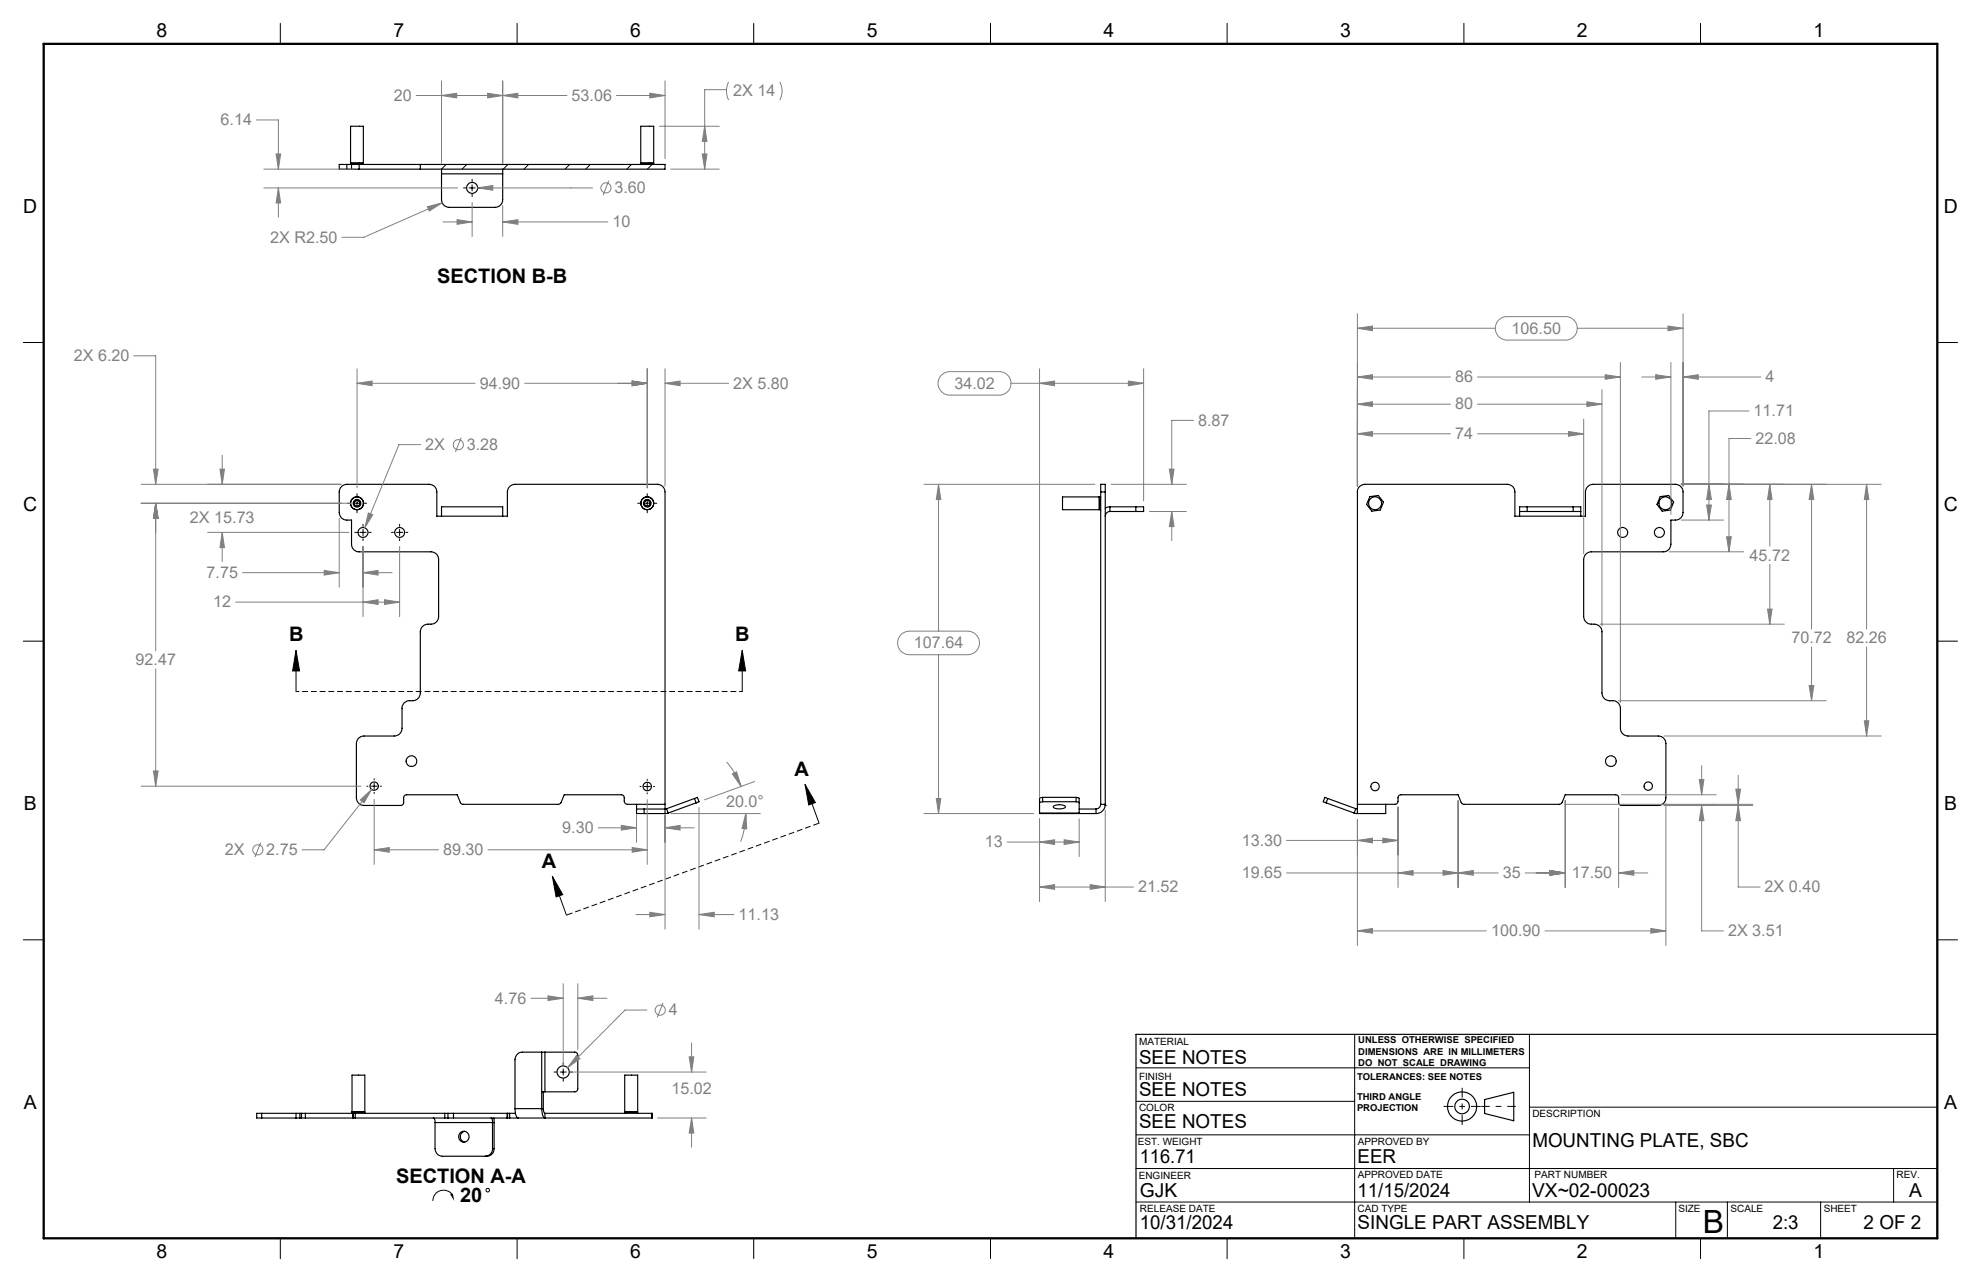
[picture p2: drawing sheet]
<svg xmlns="http://www.w3.org/2000/svg" width="432mm" height="279mm" viewBox="0 0 432 279" stroke-linecap="round" stroke-linejoin="round" font-family="sans-serif">
<g fill="none" stroke="#000" stroke-width=".25">
<path d="M75.6 35.8h-1.7v1.1h1.7M75.6 36.9h1M75.6 35.8h1M75.6 35.8v1.1M76.4 27.5h2.8v8h-2.8zM76.4 35.8v-.2h2.8v.2M76.5 35.5v.1M76.6 35.8h1.7M76.6 36.9h1.7M76.6 35.8v1.1M78.3 35.8h66.7v1.1h-66.7M78.3 35.8v1.1"/>
<path d="M79.1 35.5v.1M91.6 35.8v1.1M96.2 36.9v1M96.2 37.9v5.6a1.69 1.69 0 0 0 1.7 1.7h10a1.69 1.69 0 0 0 1.7-1.7v-5.6M96.2 37.9h13.4M109.6 36.9v1M139.7 27.5h2.8v8h-2.8zM139.7 35.8v-.2h2.8v.2M139.7 35.5v.1M142.4 35.5v.1M74.4 106l.6-.3 .6-.1h18a1.63 1.63 0 0 1 1.6 1.6v5.3h15.4v-5.3a1.69 1.69 0 0 1 1.7-1.6h31a1.69 1.69 0 0 1 1.7 1.6v68.1h-8.3a.73 .73 0 0 1-.6-.7v-.7a.61 .61 0 0 0-.7-.7h-12.4l-.7 1.7-.5 .4h-21l-.4-.3-.7-1.8h-11a.66 .66 0 0 0-.7 .7v1a.66 .66 0 0 1-.7 .6h-8a1.69 1.69 0 0 1-1.6-1.6v-11.8a1.63 1.63 0 0 1 1.6-1.7h6.6a1.69 1.69 0 0 0 1.7-1.7v-4.3a1.74 1.74 0 0 1 2.4-1.7 1.69 1.69 0 0 0 1.6-1.7v-13.3a1.82 1.82 0 0 1 2.3-1.7 1.63 1.63 0 0 0 1.7-1.6v-12.4a1.63 1.63 0 0 0-1.7-1.7h-15.6a1.63 1.63 0 0 1-1.7-1.7v-5.3a2.03 2.03 0 0 1-2.5-1l-.2-.6v-4.5l.2-.6zM96.2 112.5v-2h13.4v2"/>
<path d="M231.6 108.3h8v2.8h-8zM239.6 108.3h.1M239.6 111h.1M239.7 111l.2 .1M239.9 108.3h-.2v2.7M239.9 107.2v-1.6h1v1.6M239.9 107.2h1M239.9 107.2v68.1M240.9 107.2v68.1M241.9 111.5a1.02 1.02 0 0 0-1 1M241.9 110.5l-1 .2M241.9 110.5h5.7"/>
<path d="M241.9 110.5v1M241.9 111.5h5.7M247.6 110.5h1.7v1h-1.7M247.6 110.5v1M296.3 106l.6-.3 .6-.1h31a1.63 1.63 0 0 1 1.7 1.6v5.3h15.4v-5.3a1.69 1.69 0 0 1 1.6-1.6h18a1.69 1.69 0 0 1 1.7 1.6v4.5a1.63 1.63 0 0 1-1.7 1.6h-1v5.3a1.63 1.63 0 0 1-1.7 1.7h-15.6a1.69 1.69 0 0 0-1.7 1.7v12.4a1.82 1.82 0 0 0 2.3 1.6 1.69 1.69 0 0 1 1.7 1.7v13.3a1.81 1.81 0 0 0 2.3 1.7 1.63 1.63 0 0 1 1.7 1.7v4.3a1.69 1.69 0 0 0 1.7 1.7h6.6a1.63 1.63 0 0 1 1.6 1.7v11.8a1.69 1.69 0 0 1-1.6 1.6h-8a.66 .66 0 0 1-.7-.6v-1a.61 .61 0 0 0-.7-.7h-10.9l-.7 1.7-.5 .4h-21l-.5-.4-.7-1.7h-12.4a.61 .61 0 0 0-.7 .7v.7a.73 .73 0 0 1-.6 .7h-8.2v-68.4zM298.6 108.2l1.8-.2 1.2 1.4-.8 1.8-1.8 .2-1.1-1.5zM331.2 111.5h1.7M331.2 111.5v1M332.9 110.5h-1.7v1M332.9 110.5h10M332.9 111.5h10M332.9 110.5v1"/>
<path d="M342.9 110.5h1.7v1M342.9 111.5h1.7M342.9 110.5v1M344.6 111.5v1M361.9 108.2l1.8-.2 1.1 1.4-.7 1.8-1.8 .2-1.1-1.5zM138.7 176.3v1h1.7M138.7 176.3h1.7M138.7 175.3v1M140.4 176.3v1M140.4 177.3h4.6M140.4 176.3h4.6M145 175.3v1"/>
<path d="M145 176.3v1M145.3 176.2l-.3 .1M145.3 176.2l.3 1M145.6 177.2l-.6 .1M151.4 174l.6-.2 .4 1-.7 .2M151.4 174l.3 1M151.4 174l-6.1 2.2M151.7 175l-6.1 2.2M226.6 177.2l12.3 .1M226.6 177.2h8.6M227.3 174.7l-.7 .3M227.3 173.8l-.7 .2v3.2"/>
<path d="M227.3 174.7h7.3M227.3 173.8v.9M227.3 173.8h7.3M229.7 175.7a2.44 2.44 0 0 1 2.5 .1 2.01 2.01 0 0 1-2.4 .3l-.2-.2zM234.6 173.8l.6 .2v3.2M234.6 174.7l.6 .3M234.6 173.8v.9M235.2 177.2v.1M235.2 176.3h3.7M238.9 176.3v1M239.9 175.3a1.09 1.09 0 0 1-1 1M239.9 175.3h1"/>
<path d="M240.9 175.3a2.05 2.05 0 0 1-2 2M240.9 175.5h.1M240.9 175.3v.2M289.1 175l6.1 2.2M289.4 174l-.6-.2-.4 .9 .7 .3M289.4 174l-.3 1M289.4 174l6.1 2.2M295.2 177.2l.7 .1M295.5 176.2l.4 .1M295.5 176.2l-.3 1M295.9 175.3v2M302 175.3v2h-6.1"/>
<path d="M76.7 234.3h2.8v8h-2.8zM118.1 229.3h.7M118.1 237.9h.7M118.1 229.3h-4.3a1.63 1.63 0 0 0-1.5 1.7v10.6M118.1 229.3v12.3a2.09 2.09 0 0 0 .7 2.1v-1.1M118.4 237.9v3.7M118.8 229.3h6.5a.66 .66 0 0 1 .6 .7v7.3a.66 .66 0 0 1-.6 .6h-6.5M118.8 229.3v8.6M136.2 234.3h2.8v8h-2.8zM323.6 239.6l6.4-1.5v6.2l-6.4-1.6zM422.3 225.4h-174.7v44.5M57 242.6h-1v1.1h1"/>
<path d="M57 243.7h7.5M57 242.6h7.5M57 242.6v1.1M64.5 242.6h.9M64.5 243.7h.9M64.5 242.6v1.1M65.4 243.7h.3M65.4 242.6h.3M65.4 242.6v1.1M65.7 242.6h.9M65.7 243.7h.9M65.7 242.6v1.1"/>
<path d="M66.6 243.7h10.4M66.6 242.6h10.4M66.6 242.6v1.1M76.7 242.6v-.2h2.8v.2M76.8 242.3v.1M76.9 242.6v1.1M77 242.6h.4M77 243.7h.4M77 242.6v1.1M77.4 243.7h19.5M77.4 242.6h19.5M77.4 242.6v1.1"/>
<path d="M79.4 242.3v.1M94.5 243.7l.3 .4v.6M94.8 244.7v5.6a1.63 1.63 0 0 0 1.6 1.7h9.8a1.63 1.63 0 0 0 1.5-1.7M94.8 244.7h12.9M96.9 242.6h.7M96.9 243.7h.7M96.9 242.6v1.1M97.6 243.7h13M97.6 242.6h13M97.6 242.6v1.1M98.8 242.6v1.1M101.3 246.6a1.21 1.21 0 0 0-1 1.1 1.21 1.21 0 0 0 1 1.2"/>
<path d="M107 243.7a.89 .89 0 0 1 .4 1v5.6M107.4 250.3a1.63 1.63 0 0 1-1.6 1.7M107.4 250.3h.3M107.6 243.7l.1 1M107.7 244.7v5.6M110.5 242.6v1.1M110.6 242.6h.5M110.6 243.7h.5M110.6 242.6v1.1M111.1 243.7h31M111.1 242.6h1.3M111.1 242.6v1.1"/>
<path d="M112.3 241.6a2.09 2.09 0 0 0 .7 2.1M112.3 241.6h6.1M118.4 241.6l.1 .7 .3 .3M118.8 242.6h23.3M136.2 242.6v-.2h2.8v.2M136.2 242.3v.1M138.9 242.3v.1M142.1 242.6v1.1"/>
<circle cx="102.9" cy="41" r="1.21"/>
<circle cx="77.8" cy="109.7" r="1.4"/>
<circle cx="77.8" cy="109.7" r=".83"/>
<circle cx="77.8" cy="109.7" r="1.41"/>
<circle cx="77.8" cy="109.7" r=".67"/>
<circle cx="79.1" cy="116" r="1.08"/>
<circle cx="87.1" cy="116" r="1.09"/>
<circle cx="141.1" cy="109.7" r="1.41"/>
<circle cx="141.1" cy="109.7" r="1.39"/>
<circle cx="141.1" cy="109.7" r=".84"/>
<circle cx="141.1" cy="109.7" r=".66"/>
<circle cx="299.7" cy="109.7" r="1.41"/>
<circle cx="353.7" cy="116" r="1.09"/>
<circle cx="361.7" cy="116" r="1.09"/>
<circle cx="363" cy="109.7" r="1.4"/>
<circle cx="81.6" cy="171.3" r=".92"/>
<circle cx="89.7" cy="165.9" r="1.17"/>
<circle cx="141.1" cy="171.4" r=".92"/>
<circle cx="299.7" cy="171.4" r=".92"/>
<circle cx="351.1" cy="165.9" r="1.16"/>
<circle cx="359.3" cy="171.3" r=".91"/>
<circle cx="122.8" cy="233.6" r="1.34"/>
<circle cx="101.1" cy="247.7" r="1.16"/>
<circle cx="318.7" cy="241.1" r="3.2"/>
<circle cx="318.7" cy="241.2" r="1.6"/>
</g>
<g fill="none" stroke="#000" stroke-width=".22">
<path d="M61.1 5.1v4.5M112.7 5.1v4.5M164.3 5.1v4.5M215.9 5.1v4.5M267.5 5.1v4.5M319.1 5.1v4.5M370.7 5.1v4.5M97.2 35.8l-1 1.1M101.7 35.8l-1 1.1M102.9 39.1v.5M110.7 35.8l-1 1.1M115.2 35.8l-1 1.1"/>
<path d="M124.2 35.8l-1 1.1M128.7 35.8l-1 1.1M137.7 35.8l-1.1 1.1M142.1 35.8l-1 1.1M101 41h.6M102.2 41h1.4M102.9 40.3v1.3M102.9 42.3v.5M104.3 41h.5M5.1 74.6h4.4M422.3 74.6h4.4M75.7 109.7h.7"/>
<path d="M77.2 109.7h1.3M77.3 116h.5M77.8 107.6v.7M77.8 109v1.3M77.8 111.1v.7M78.4 116h1.4M79.1 114.3v.4M79.1 115.4v1.3M79.1 117.4v.4M79.2 109.7h.7M80.5 116h.4M85.3 116h.5"/>
<path d="M86.4 116h1.4M87.1 114.3v.4M87.1 115.4v1.3M87.1 117.4v.4M88.5 116h.4M139 109.7h.7M140.4 109.7h1.3M141.1 107.6v.7M141.1 109v1.3M141.1 111.1v.7M142.5 109.7h.7M5.1 139.7h4.4"/>
<path d="M422.3 139.7h4.4M64.5 141.7l.8 4.5h-1.5zM64.5 141.7v9M161.8 141.7l.7 4.5h-1.5zM161.8 141.7v9M79.9 171.3h.3M80.9 171.3h1.3M81.6 169.7v.3M81.6 170.6v1.4M81.6 172.7v.2M82.9 171.3h.2M139.5 171.4h.2"/>
<path d="M140.4 171.4h1.3M141.1 169.8v.3M141.1 170.7v1.4M141.1 172.8v.2M142.5 171.4h.2M175.5 171l2.2 3.9-1.4 .5zM175.5 171l3 8.4M120.4 191l2.3 4-1.5 .5zM120.4 191l3.1 8.5M5.1 204.8h4.4M422.3 204.8h4.4M120.8 233.6h.6"/>
<path d="M122.1 233.6h1.3M122.8 231.6v.7M122.8 232.9v1.4M122.8 235v.7M124.1 233.6h.7M247.6 232.7h85.8M295.3 225.4v44.5M333.4 225.4v36.6M247.6 254.7h174.7M247.6 247.3h85.8M247.6 240h47.7M333.4 241.3h88.9"/>
<path d="M412.7 254.7v7.3M61.1 269.9v4.4M98.7 260.6a2.34 2.34 0 0 0-2.6-1.1 2.34 2.34 0 0 0-1.8 2.2M112.7 269.9v4.4M164.3 269.9v4.4M215.9 269.9v4.4M247.6 262h174.7M267.5 269.9v4.4M319.1 269.9v4.4M365.3 262v7.9M370.7 269.9v4.4M376.5 262v7.9"/>
<path d="M396.8 262v7.9"/>
<circle cx="106.3" cy="259.4" r=".39"/>
</g>
<g fill="none" stroke="#808080" stroke-width=".22">
<path d="M96.2 17.6v18M109.6 17.6v18M145 17.6v17M158.4 19.5h-4.8v17.4M158.8 17.9l-.1 .2a4.5 4.5 0 0 0 .1 3.7M170 17.9a4.5 4.5 0 0 1 0 3.9M55.9 26.1h4.8v10.8M57.5 36.9h19.5M60.2 33.5h1l-.5 3.4zM90.7 20.8h32.9M96.2 20.8l3.4-.5v1zM106.3 20.3l3.3 .5-3.3 .5z"/>
<path d="M109.6 20.8l3.3-.5v1zM132.7 39.4l-1.3 3.1M134.4 20.8h10.6M141.6 20.3l3.4 .5-3.4 .5zM143.8 27.5h13M146.2 36.9h10.6M153.1 33.5h1l-.5 3.4zM153.6 27.5l.5 3.3h-1zM57.5 41h42.3M60.7 41l.5 3.2h-1zM60.7 41v6.3M93.2 45l3.2-.8-2.8 1.8z"/>
<path d="M96.4 44.2l-17.1 7.5h-4.8M96.6 48.4h6.3M99.6 47.9l3.3 .5-3.3 .5zM102.9 44.1v7.4M104.1 41l3.3-.6v1.1zM104.1 41h25.1M109.6 48.4l3.3-.5v1zM109.6 44.8v6.7M109.6 48.4h22.9M29.2 77.5h4.7v28.1M295.9 71.5l3.3-.5v1.1zM295.9 68.4v37.5"/>
<path d="M295.9 71.5h30M326.6 69.8l.2-.2a2.25 2.25 0 0 1 1.7-.6h12.7a2.56 2.56 0 0 1 2.6 2.6 2.56 2.56 0 0 1-2.6 2.5h-12.7a2.57 2.57 0 0 1-2.4-1.5 2.57 2.57 0 0 1 .5-2.8zM343.8 71.5h23.1M353.2 79v74.1M363.6 71l3.3 .5-3.3 .6zM364.2 79v33.1M366.9 68.4v37.5M48.4 99.2v6.4M77.8 83.5l3.3-.5v1.1zM77.8 83.5h25.8M77.8 80.4v25.9M91.7 96.9h-4.7l-7.5 18.1"/>
<path d="M100.5 95.4l-1.2 3.1M114.4 83.5h26.7M137.8 83l3.3 .5-3.3 .6zM141.1 80.4v25.9M145 83.5l3.2-.5v1.1zM145 80.4v25.5M145 83.5h13.8M205.2 81.8l.7-.6 .9-.2h11a2.56 2.56 0 0 1 2.5 2.6 2.56 2.56 0 0 1-2.5 2.5h-10.8a2.57 2.57 0 0 1-2.3-1.6 2.57 2.57 0 0 1 .5-2.7zM220.4 83.5h28.9M226.6 83.5l3.3-.5v1.1zM226.6 80.4v93.3M246 83l3.3 .5-3.3 .6z"/>
<path d="M249.3 80.4v28.8M260.2 91.6h-4.8v14M295.9 94.5l3.3-.4v1zM295.9 88.1l3.3-.5v1zM295.9 82.2l3.3-.5v1zM295.9 94.5h20.3M295.9 82.2h20.3M295.9 88.1h20.3M322.1 94.5h23.1M322.1 82.2h31.1M322.1 88.1h27.1M341.9 94.1l3.3 .4-3.3 .6z"/>
<path d="M345.2 91.4v29.3M345.9 87.6l3.3 .5-3.3 .5zM349.2 84.9v51.5M349.9 81.7l3.3 .5-3.3 .5zM357.9 82.2h6.3M360.9 81.7l3.3 .5-3.3 .5zM366.9 82.2l3.3-.5v1zM366.9 82.2h16.9M381.2 89.6h-8.7v23.7M381.6 95.6h-4.7v24.7M30.8 105.6h43.5M30.8 109.7h45.8"/>
<path d="M33.4 102.2h1.1l-.6 3.4zM33.9 109.7l.6 3.3h-1.1zM33.9 109.7v32.2M45.3 116h30.8M47.9 102.2h1l-.5 3.4zM48.4 116l.5 3.3h-1zM48.4 116v6.4M73.9 113v15M79.1 119.1v15.3M80.3 111.8l.9 .4-1.7 2.8zM87.1 119.1v15.3M201.4 105.6h37.3"/>
<path d="M204.6 105.6l.5 3.3h-1zM204.6 105.6v31.9M242.2 105.6h16.4M250.5 111.5h8.1M254.9 102.2h1l-.5 3.4zM255.4 111.5l.5 3.3h-1zM255.4 111.5v6.3M366.5 105.6h43.5M366.5 113.3h9.2M372 110.1h1l-.5 3.2zM372.5 105.6l.5 3.3h-1zM376.3 117h1.1l-.5 3.3z"/>
<path d="M376.9 105.6l.5 3.3h-1.1zM385.8 105.6l.5 3.3h-1zM385.8 105.6v13.4M394.9 105.6l.5 3.3h-1.1zM394.9 105.6v31.5M406.9 105.6l.5 3.3h-1zM406.9 105.6v31.5M51.4 131.2h35.7M52.8 124.8h21.1M70.7 124.3l3.2 .5-3.2 .5zM79.1 131.2l3.3-.5v1zM79.1 124.8l3.3-.5v1z"/>
<path d="M79.1 124.8h6.4M83.8 130.7l3.3 .5-3.3 .5zM196.4 138.4l.9-.7 .9-.2h12.8a2.58 2.58 0 0 1 2.5 2.6 2.58 2.58 0 0 1-2.5 2.6h-12.8a2.57 2.57 0 0 1-2.3-1.6 2.57 2.57 0 0 1 .5-2.7zM348.8 136h40.1M363.8 120.3h16.2M385.3 132.8h1l-.5 3.2zM385.8 123v13M33.9 145.8v25.5M204.6 142.7v34.6M352.8 152.7h45.2M394.3 149.4h1.1l-.5 3.3zM394.9 141v11.7"/>
<path d="M406.4 157.1h1l-.5 3.3zM406.9 141v19.4M30.8 171.3h47.9M33.4 168h1.1l-.6 3.3zM78.5 174.3l2.5-2.3-1.7 3zM81 172l-10.4 13.2h-4.7M81.6 174.2v14.2M135.4 179.9l3.3 .5-3.3 .5zM138.7 177.6v6M141.1 174.3v14.1M145 177.6v24.9M146.2 177.3h19.5"/>
<path d="M152.4 176v26.5M158.4 166.1a17.2 17.2 0 0 1 3.1 5.3M159.6 168.7l.9-.5 1 3.2zM162.6 177.3l.2 3.4-1.1-.1zM162.6 177.3a16.9 16.9 0 0 1-1.2 6.1M164.5 170.3l-10.9 4M201.4 177.3h23.9M204.1 174h1l-.5 3.3zM226.6 178.5v18M235.2 178.5v8.2M240.9 176.6v19.9M295.9 178.6v27.5"/>
<path d="M304.7 175.9v17.5M317.8 174.5v18.9M341.1 175.3h41M341.2 174.5v18.9M352.8 176.1v17.3M353.4 173.2h20.7M362.7 175.5h19.4M362.7 160.4h47.3M363.1 175.2v30.9M370.4 169.9h1l-.5 3.3zM370.9 175.5l.5 3.4h-1zM370.9 175.5v27.4h4.8"/>
<path d="M370.9 166.9v6.3M378.4 172h1l-.5 3.3zM378.9 175.5l.5 3.4h-1zM378.9 175.5v17.8h4.7M378.9 168.9v6.4M56.8 183.6l-1.2 3.2M81.6 185.2l3.2-.5v1zM81.6 185.2h14M106.4 185.2h34.7M130.4 180.4h8.3M137.8 184.7l3.3 .5-3.3 .5zM138.6 199.3h6.4"/>
<path d="M141.6 198.8l3.4 .5-3.4 .5zM145 180.4l3.2-.5v1zM145 180.4h6.3M152.4 199.3l3.3-.5v1zM152.4 199.3h7.6M219.5 183.5h15.7M226.6 183.5l3.3-.5v1zM226.6 193.3l3.3-.5v1zM226.6 193.3h20.5M232 183l3.2 .5-3.2 .5zM237.6 192.8l3.3 .5-3.3 .5zM280.4 183.2h24.3"/>
<path d="M280.4 190.3h46.2M295.9 183.2l3.3-.5v1zM301.4 182.7l3.3 .5-3.3 .5zM304.7 190.3l3.3-.6v1zM314.5 189.7l3.3 .6-3.3 .4zM317.8 190.3l3.3-.6v1zM332.5 190.3h8.7M337.9 189.7l3.3 .6-3.3 .4zM352.8 190.3l3.3-.6v1zM352.8 190.3h6.4M115.7 217.6h7.1M119.5 217l3.3 .6-3.3 .5z"/>
<path d="M122.8 214.4v18M125.9 217.6l3.3-.6v1.1zM125.9 214.4v14.3M125.9 217.6h6.4M144.5 218.6l-1.2 3.1M295.9 202.9l3.3-.5v1zM295.9 202.9h28.1M336.8 202.9h26.3M359.8 202.4l3.3 .5-3.3 .5zM124 233.6h29.9M125.7 230l.7 .7-2.7 2zM141 220.1h-4.8l-12.5 12.6"/>
<path d="M150.2 230.3h1l-.5 3.3zM150.7 227.3v6.3M143.3 243.7h10.6M150.7 243.7l.5 3.2h-1zM150.7 243.7v6.3"/>
<circle cx="132.1" cy="40.9" r="1.1"/>
<circle cx="99.9" cy="96.9" r="1.11"/>
<circle cx="56.2" cy="185.2" r="1.12"/>
<circle cx="143.9" cy="220.2" r="1.11"/>
</g>
<g fill="#000">
<path d="M98.1 260.2h.6l.3 1.5z"/>
<path d="M161.8 141.7l.7 4.5h-1.5zM64.5 141.7l.8 4.5h-1.5z"/>
<path d="M120.4 191l2.3 4-1.5 .5zM175.5 171l2.2 3.9-1.4 .5z"/>
</g>
<path d="M161.8 150.7h-97.2" fill="none" stroke="#000" stroke-width=".22" stroke-dasharray="1.3 .6" stroke-dashoffset=".6" stroke-linecap="butt"/>
<path d="M123.5 199.4l55.1-20" fill="none" stroke="#000" stroke-width=".22" stroke-dasharray="1.3 .6" stroke-dashoffset="-.1" stroke-linecap="butt"/>
<path d="M330.4 241.1h-7.5" fill="none" stroke="#000" stroke-width=".22" stroke-dasharray="15.2 1.3 1.3 1.3" stroke-dashoffset="13.4" stroke-linecap="butt"/>
<path d="M318.7 237.1v8.1M314.7 241.1h8.1" fill="none" stroke="#000" stroke-width=".22" stroke-dasharray="15.2 1.3 1.3 1.3" stroke-dashoffset="13.1" stroke-linecap="butt"/>
<path d="M9.5 9.6h412.8v260.3h-412.8z" fill="none" stroke="#000" stroke-width=".5"/>
<path d="M162.6 177.3l.2 3.4-1.1-.1zM159.6 168.7l.9-.5 1 3.2zM141.6 198.8l3.4 .5-3.4 .5zM152.4 199.3l3.3-.5v1zM145 83.5l3.2-.5v1.1zM137.8 83l3.3 .5-3.3 .6zM137.8 184.7l3.3 .5-3.3 .5zM81.6 185.2l3.2-.5v1zM137.8 83l3.3 .5-3.3 .6zM77.8 83.5l3.3-.5v1.1zM83.8 130.7l3.3 .5-3.3 .5zM79.1 131.2l3.3-.5v1zM80.3 111.8l-.8 3.2 1.7-2.8zM78.5 174.3l.8 .7 1.7-3zM70.7 124.3l3.2 .5-3.2 .5zM79.1 124.8l3.3-.5v1zM47.9 102.2h1l-.5 3.4zM48.4 116l.5 3.3h-1zM145 180.4l3.2-.5v1zM135.4 179.9l3.3 .5-3.3 .5zM33.4 102.2h1.1l-.6 3.4zM33.9 109.7l.6 3.3h-1.1zM33.9 109.7l.6 3.3h-1.1zM33.4 168h1.1l-.6 3.3zM226.6 183.5l3.3-.5v1zM232 183l3.2 .5-3.2 .5zM237.6 192.8l3.3 .5-3.3 .5zM226.6 193.3l3.3-.5v1zM254.9 102.2h1l-.5 3.4zM255.4 111.5l.5 3.3h-1zM246 83l3.3 .5-3.3 .6zM226.6 83.5l3.3-.5v1.1zM204.6 105.6l.5 3.3h-1zM204.1 174h1l-.5 3.3zM376.9 105.6l.5 3.3h-1.1zM376.3 117h1.1l-.5 3.3zM341.9 94.1l3.3 .4-3.3 .6zM295.9 94.5l3.3-.4v1zM295.9 183.2l3.3-.5v1zM301.4 182.7l3.3 .5-3.3 .5zM304.7 190.3l3.3-.6v1zM314.5 189.7l3.3 .6-3.3 .4zM366.9 82.2l3.3-.5v1zM360.9 81.7l3.3 .5-3.3 .5zM317.8 190.3l3.3-.6v1zM337.9 189.7l3.3 .6-3.3 .4zM352.8 190.3l3.3-.6v1zM337.9 189.7l3.3 .6-3.3 .4zM378.9 175.5l.5 3.4h-1zM378.4 172h1l-.5 3.3zM370.9 175.5l.5 3.4h-1zM370.4 169.9h1l-.5 3.3zM385.8 105.6l.5 3.3h-1zM385.3 132.8h1l-.5 3.2zM394.9 105.6l.5 3.3h-1.1zM394.3 149.4h1.1l-.5 3.3zM406.4 157.1h1l-.5 3.3zM406.9 105.6l.5 3.3h-1zM295.9 88.1l3.3-.5v1zM345.9 87.6l3.3 .5-3.3 .5zM295.9 82.2l3.3-.5v1zM349.9 81.7l3.3 .5-3.3 .5zM295.9 202.9l3.3-.5v1zM359.8 202.4l3.3 .5-3.3 .5zM363.6 71l3.3 .5-3.3 .6zM295.9 71.5l3.3-.5v1.1zM372.5 105.6l.5 3.3h-1zM372 110.1h1l-.5 3.2zM153.1 33.5h1l-.5 3.4zM153.6 27.5l.5 3.3h-1zM141.6 20.3l3.4 .5-3.4 .5zM109.6 20.8l3.3-.5v1zM106.3 20.3l3.3 .5-3.3 .5zM96.2 20.8l3.4-.5v1zM104.1 41l3.3 .5v-1.1zM109.6 48.4l3.3-.5v1zM99.6 47.9l3.3 .5-3.3 .5zM60.2 33.5h1l-.5 3.4zM60.7 41l.5 3.2h-1zM93.2 45l.4 1 2.8-1.8zM150.2 230.3h1l-.5 3.3zM150.7 243.7l.5 3.2h-1zM125.7 230l-2 2.7 2.7-2zM125.9 217.6l3.3-.6v1.1zM119.5 217l3.3 .6-3.3 .5z" fill="#808080"/>
<text font-size="7" x="371.2" y="268.7">B</text>
<g font-size="4.4">
<text x="95.3" y="61.6">SECTION B-B</text>
<text x="63" y="139.8">B</text>
<text x="160.2" y="139.8">B</text>
<text x="173.2" y="169.1">A</text>
<text x="118.1" y="189.2">A</text>
<text x="86.3" y="257.8">SECTION A-A</text>
<text x="100.3" y="262">20</text>
</g>
<g font-size="4.2">
<text x="34.1" y="8.1">8</text>
<text x="85.7" y="8.1">7</text>
<text x="137.3" y="8.1">6</text>
<text x="188.9" y="8.1">5</text>
<text x="240.5" y="8.1">4</text>
<text x="292.1" y="8.1">3</text>
<text x="343.7" y="8.1">2</text>
<text x="395.3" y="8.1">1</text>
<text x="5.1" y="46.4">D</text>
<text x="423.7" y="46.4">D</text>
<text x="5.1" y="111.4">C</text>
<text x="423.7" y="111.4">C</text>
<text x="5.2" y="176.5">B</text>
<text x="423.8" y="176.5">B</text>
<text x="248.3" y="232">SEE NOTES</text>
<text x="248.3" y="238.9">SEE NOTES</text>
<text x="5.2" y="241.6">A</text>
<text x="248.3" y="245.9">SEE NOTES</text>
<text x="423.8" y="241.6">A</text>
<text x="334" y="249.9">MOUNTING PLATE, SBC</text>
<text x="248.5" y="253.4">116.71</text>
<text x="295.9" y="253.4">EER</text>
<text x="248.5" y="260.8">GJK</text>
<text x="295.9" y="260.8">11/15/2024</text>
<text x="334" y="260.8">VX~02-00023</text>
<text x="416.1" y="260.9">A</text>
<text x="248.5" y="267.9">10/31/2024</text>
<text x="295.9" y="267.9">SINGLE PART ASSEMBLY</text>
<text x="386.4" y="267.9">2:3</text>
<text x="406.2" y="267.9">2 OF 2</text>
<text x="34.1" y="274.2">8</text>
<text x="85.7" y="274.2">7</text>
<text x="137.3" y="274.2">6</text>
<text x="188.9" y="274.2">5</text>
<text x="240.5" y="274.2">4</text>
<text x="292.1" y="274.2">3</text>
<text x="343.7" y="274.2">2</text>
<text x="395.3" y="274.2">1</text>
</g>
<g font-size="3.5" fill="#808080">
<text x="85.8" y="22">20</text>
<text x="124.6" y="22">53.06</text>
<text x="159.8" y="21">2X 14</text>
<text x="48.1" y="27.3">6.14</text>
<text x="133.9" y="42.1">3.60</text>
<text x="58.9" y="52.9">2X R2.50</text>
<text x="133.5" y="49.5">10</text>
<text x="329.5" y="72.7">106.50</text>
<text x="16.1" y="78.7">2X 6.20</text>
<text x="317.2" y="83.3">86</text>
<text x="384.8" y="83.3">4</text>
<text x="104.6" y="84.7">94.90</text>
<text x="159.8" y="84.7">2X 5.80</text>
<text x="208" y="84.7">34.02</text>
<text x="317.2" y="89.2">80</text>
<text x="261.2" y="92.8">8.87</text>
<text x="317.2" y="95.7">74</text>
<text x="382.2" y="90.7">11.71</text>
<text x="92.7" y="98.1">2X</text>
<text x="101.7" y="98.1">3.28</text>
<text x="382.6" y="96.7">22.08</text>
<text x="41.4" y="113.9">2X 15.73</text>
<text x="45" y="126">7.75</text>
<text x="381.4" y="122.2">45.72</text>
<text x="46.5" y="132.4">12</text>
<text x="199.2" y="141.3">107.64</text>
<text x="390.5" y="140.2">70.72</text>
<text x="402.5" y="140.2">82.26</text>
<text x="29.6" y="145">92.47</text>
<text x="158.2" y="175.9">20.0°</text>
<text x="122.6" y="181.6">9.30</text>
<text x="214.6" y="184.7">13</text>
<text x="270.7" y="184.3">13.30</text>
<text x="49" y="186.4">2X</text>
<text x="58" y="186.4">2.75</text>
<text x="96.6" y="186.4">89.30</text>
<text x="270.7" y="191.4">19.65</text>
<text x="327.6" y="191.4">35</text>
<text x="342.6" y="191.4">17.50</text>
<text x="248.1" y="194.5">21.52</text>
<text x="384.6" y="194.5">2X 0.40</text>
<text x="161" y="200.5">11.13</text>
<text x="325" y="204">100.90</text>
<text x="376.7" y="204">2X 3.51</text>
<text x="107.9" y="218.7">4.76</text>
<text x="145.8" y="221.3">4</text>
<text x="146.3" y="238.5">15.02</text>
</g>
<g font-size="2.2">
<text x="248.3" y="227.6">MATERIAL</text>
<text x="248.3" y="235.3">FINISH</text>
<text x="248.3" y="242.1">COLOR</text>
<text x="334" y="243.4">DESCRIPTION</text>
<text x="248" y="249.5">EST. WEIGHT</text>
<text x="296" y="249.5">APPROVED BY</text>
<text x="248.2" y="257">ENGINEER</text>
<text x="296" y="256.8">APPROVED DATE</text>
<text x="334.5" y="256.8">PART NUMBER</text>
<text x="413.4" y="256.8">REV.</text>
<text x="248.5" y="264">RELEASE DATE</text>
<text x="295.9" y="264">CAD TYPE</text>
<text x="365.8" y="264">SIZE</text>
<text x="377.2" y="264">SCALE</text>
<text x="397.5" y="264">SHEET</text>
</g>
<g font-size="2.1">
<text x="296.1" y="227.3">UNLESS OTHERWISE SPECIFIED</text>
<text x="296.1" y="229.8">DIMENSIONS ARE IN MILLIMETERS</text>
<text x="296.1" y="232.3">DO NOT SCALE DRAWING</text>
<text x="295.8" y="235.3">TOLERANCES: SEE NOTES</text>
<text x="295.8" y="239.6">THIRD ANGLE</text>
<text x="295.8" y="242.1">PROJECTION</text>
</g>
</svg>
